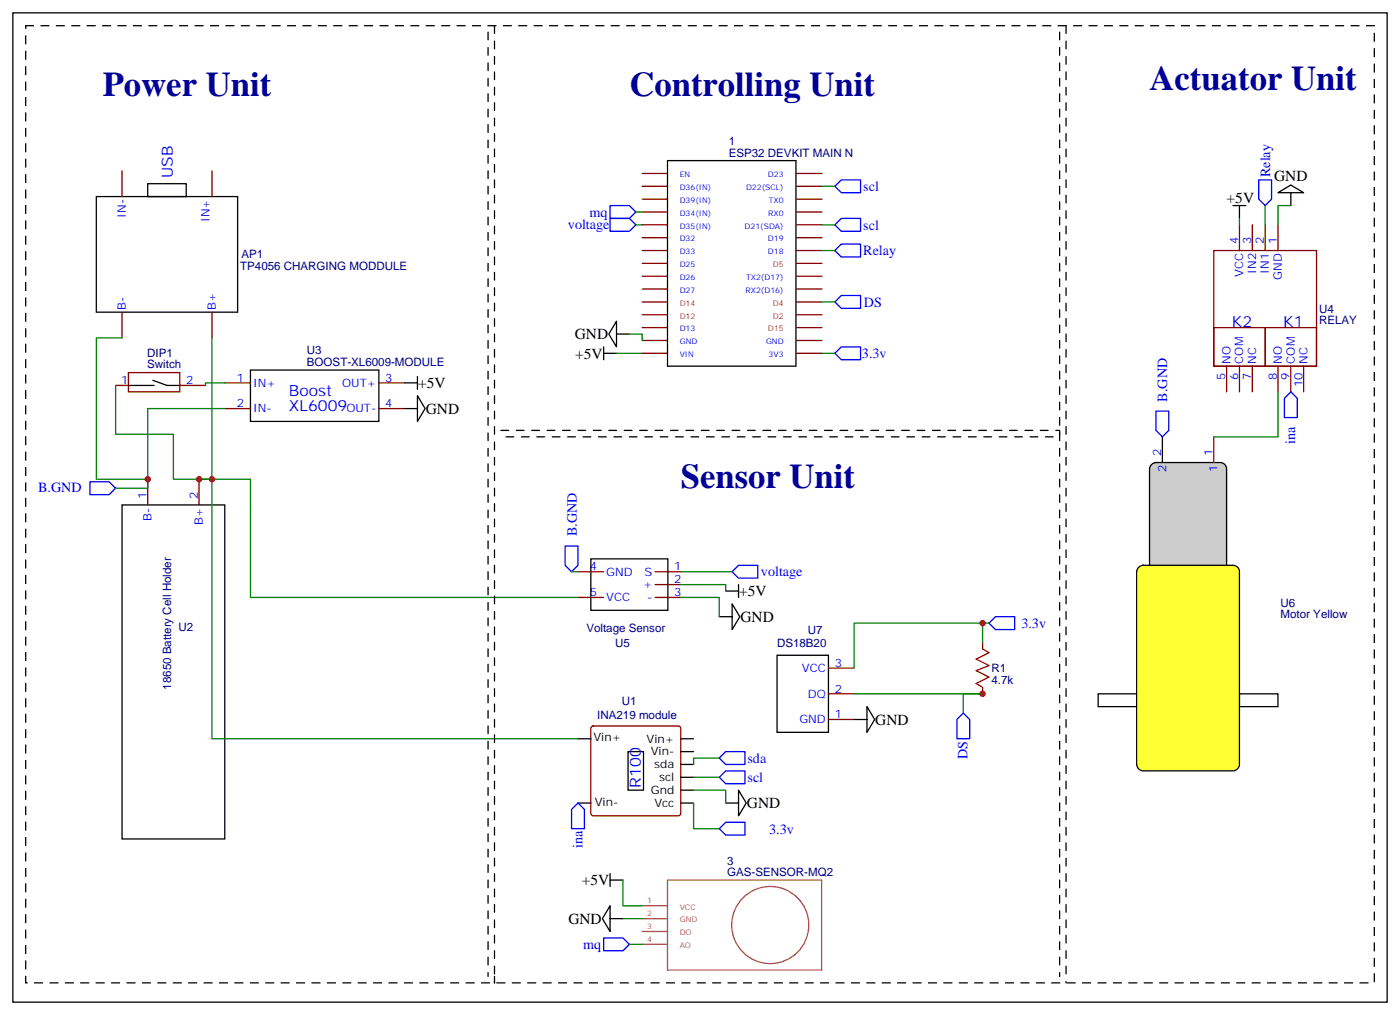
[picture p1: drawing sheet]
<svg xmlns="http://www.w3.org/2000/svg" width="385mm" height="279mm" viewBox="0 0 385 279" stroke-linecap="round" stroke-linejoin="round" font-family="sans-serif">
<g fill="none" stroke="#870000" stroke-width=".35">
<path d="M33.5 46.9v7.1M58.2 46.9v7.1M176.4 47.6h6.9M176.4 51.2h6.9M176.4 54.7h6.9M176.4 58.2h6.9M218.8 47.6h7M218.8 51.2h7M218.8 54.7h7M218.8 58.2h7M176.4 61.7h6.9M176.4 65.3h6.9"/>
<path d="M176.4 68.8h6.9M176.4 72.3h6.9M176.4 75.8h6.9M176.4 79.4h6.9M218.8 61.7h7M218.8 65.3h7M218.8 68.8h7M218.8 72.3h7M218.8 75.8h7M218.8 79.4h7M333.4 68.8h28.2v31.7h-28.2zM340.4 61.7v7.1"/>
<path d="M344 61.7v7.1M347.5 61.7v7.1M351 61.7v7.1M33.5 85.7v7.1M58.2 85.7v7.1M176.4 82.9h6.9M176.4 86.4h6.9M176.4 90h6.9M176.4 93.5h6.9M176.4 97h6.9M218.8 82.9h7M218.8 86.4h7"/>
<path d="M218.8 90h7M218.8 93.5h7M218.8 97h7M333.4 90h14.1v10.5h-14.1zM347.5 90h14.1v10.5h-14.1zM61.7 105.1h7.1M61.7 112.2h7.1M104.1 105.1h7M104.1 112.2h7M336.9 100.5v7.1M340.4 100.5v7.1M344 100.5v7.1"/>
<path d="M351 100.5v7.1M354.5 100.5v7.1M358.1 100.5v7.1M40.6 131.6v7M54.7 131.6v7M158.7 157h7.1M179.9 157h7.1M158.7 164h7.1M179.9 160.5h7.1M179.9 164h7.1M269.9 176.4v1.8M162.5 199.5l.5-.2h23.3a.71 .71 0 0 1 .7 .7v23.3l-.3 .5-.4 .2h-23.3l-.5-.2-.2-.5v-23.3z"/>
<path d="M269.9 188.7v1.8"/>
</g>
<g fill="none" stroke="#000" stroke-width=".35">
<path d="M26.5 54h38.8v31.7h-38.8zM40.6 50.4h10.6v3.6h-10.6zM183.3 44.1h35.3v56.4h-35.3zM338.7 56.4h3.5M340.4 56.4v3.6M351 52.9l3.5-2.1 3.6 2.1zM354.5 52.9v3.5M68.8 101.6h35.3v14.1h-35.3zM33.5 138.6h28.2v91.8h-28.2zM162.3 153.5h21.1v14.1h-21.1zM197.6 169.3h3.5M199.3 162.3h3.5"/>
<path d="M201.1 165.8l2.1 3.5-2.1 3.6zM202.8 160.5v3.5M158.7 202.8h3.6M172.5 206.4h4.2v10.6h-4.2zM187 217h3.5M187 213.4h3.5M187 209.9h3.5M187 206.4h3.5M187 202.8h3.5M202.8 217l2.2 3.5-2.2 3.5zM158.7 220.5h3.6M167.6 239.9v3.5"/>
<path d="M187 220.5h3.5M199.3 220.5h3.5M167.6 248.7v7.1l-2.1-3.6zM167.6 252.2h3.5M167.6 241.7h3.5"/>
</g>
<path d="M176.4 248.7h6.9M176.4 252.2h6.9M176.4 255.8h6.9M176.4 259.3h6.9M183.3 241.7h42.4v24.6h-42.4zM222.1 254a10.6 10.6 0 0 0-15.4-9.4 10.6 10.6 0 0 0-1.2 18 10.6 10.6 0 0 0 16.5-7.2l.1-1.3" fill="none" stroke="#a64a4a" stroke-width=".35"/>
<path d="M269.9 178.2l1.7 1-3.5 1.8 3.5 1.7-3.5 1.4 3.5 1.8-3.5 1.8 1.8 1" fill="none" stroke="#a10000" stroke-width=".35"/>
<path d="M340.4 60v1.7M354.5 56.4h-3.5v5.3M187 164h10.6v5.3M190.5 217h8.8v3.5M171.1 241.7v7h5.3M171.1 252.2h5.3" fill="none" stroke="#008700" stroke-width=".35"/>
<g fill="#fff" stroke="#000" stroke-width=".35">
<path d="M340.4 190.5h10.6v3.5h-10.6z"/>
<path d="M301.6 190.5h10.6v3.5h-10.6z"/>
</g>
<path d="M316.3 127.5l1.2-.5h17.6a1.76 1.76 0 0 1 1.8 1.8v28.2a1.89 1.89 0 0 1-1.8 1.7h-17.6a1.89 1.89 0 0 1-1.8-1.7v-28.2z" fill="#ccc" stroke="#000" stroke-width=".35"/>
<path d="M312.8 155.7l1.2-.5h24.7a1.76 1.76 0 0 1 1.7 1.8v52.9a1.89 1.89 0 0 1-1.7 1.8h-24.7a1.89 1.89 0 0 1-1.8-1.8v-52.9z" fill="#ff3" stroke="#000" stroke-width=".35"/>
<path d="M333.4 119.9v7.1" fill="none" stroke="#f00" stroke-width=".35"/>
<g fill="none" stroke="#000" stroke-width=".35">
<path d="M3.5 3.5h377.5v271.7h-377.5zM165.8 97h3.5M165.8 95.2v3.6M169.3 88.2v7l-2.1-3.5zM169.3 91.7h3.6M35.3 105.8h7M42 104.4l3.9 1.4h3.5M111.1 105.1h3.6M111.1 112.2h3.6M114.7 108.7l2.1 3.5-2.1 3.5zM114.7 103.4v3.5M319.3 119.9v7.1"/>
<path d="M213.4 179.9h14.1v21.2h-14.1zM234.6 197.6h3.5M238.1 194l2.1 3.6-2.1 3.5z"/>
</g>
<g fill="none" stroke="#00f" stroke-width=".35">
<path d="M167.6 56.4h5.3l1.7 1.8-1.7 1.8h-5.3zM167.6 60h5.3l1.7 1.7-1.7 1.8h-5.3zM229.3 51.2l1.8-1.8h5.3v3.5h-5.3zM345.7 49.4h3.5v5.3l-1.7 1.7-1.8-1.7zM229.3 61.7l1.8-1.7h5.3v3.5h-5.3zM229.3 68.8l1.8-1.8h5.3v3.6h-5.3zM229.3 82.9l1.8-1.8h5.3v3.6h-5.3zM229.3 97l1.8-1.8h5.3v3.6h-5.3zM317.5 112.9h3.5v5.3l-1.7 1.7-1.8-1.7zM354.5 107.6l1.8 1.8v5.3h-3.5v-5.3zM24.7 132.3h5.3l1.7 1.8-1.7 1.7h-5.3zM155.2 149.9h3.5v5.3l-1.7 1.8-1.8-1.8z"/>
<path d="M202.8 155.2h5.3v3.5h-5.3l-1.7-1.7zM271.6 171.1l1.8-1.8h5.3v3.6h-5.3zM262.8 197.6l1.8-1.8 1.7 1.8v5.2h-3.5zM197.6 213.4l1.7-1.7h5.3v3.5h-5.3zM199.3 206.4h5.3v3.5h-5.3l-1.7-1.8zM157 222.2l1.7-1.7 1.8 1.7v5.3h-3.5zM197.6 227.5l1.7-1.7h5.3v3.5h-5.3zM165.8 257.5h5.3l1.8 1.8-1.8 1.8h-5.3z"/>
</g>
<g fill="none" stroke="#008700" stroke-width=".35">
<path d="M174.6 58.2h1.8M225.8 51.2h3.5M347.5 56.4v5.3M174.6 61.7h1.8M225.8 61.7h3.5M225.8 68.8h3.5M33.5 92.8h-7v38.8h14.1v-19.4h21.1M58.2 92.8v38.8h-10.6v-12.4h-15.9v-13.4M169.3 97h7.1M172.9 91.7h3.5v1.8M225.8 82.9h3.5M225.8 97h3.5"/>
<path d="M61.7 105.1h-5.3v.7M351 107.6v12.3h-17.6M40.6 131.6v2.5h-8.9M54.7 131.6h3.5v71.2h100.5M58.2 131.6h10.6v32.4h89.9M157 157h1.7M187 157h14.1M187 160.5h12.3v1.8M269.9 171.1v5.3M271.6 171.1h-37v12.3M234.6 190.5h35.3h-5.3v5.3M190.5 213.4h7.1"/>
<path d="M197.6 208.1h-7.1v1.8M190.5 220.5v7h7.1M172.9 259.3h3.5"/>
</g>
<path d="M31.7 105.8h3.6M35.3 102.3h14.1v5.3h-14.1zM49.4 105.8h7M227.5 197.6h7.1M227.5 190.5h7.1M227.5 183.4h7.1" fill="none" stroke="#870000" stroke-width=".35"/>
<path d="M7.1 7.1h370.4v262.8h-370.4zM134.1 8.8v259.3M135.8 7.1v262.8v-1.8M291 8.8v259.3M292.8 7.1v262.8M137.6 118.2h153.4v1.7M289.3 119.9h-151.7" fill="none" stroke="#000" stroke-width=".35" stroke-dasharray="2.1 2.1"/>
<g fill="#c00">
<circle cx="269.9" cy="190.5" r=".88"/>
<circle cx="269.9" cy="171.1" r=".88"/>
<circle cx="58.2" cy="131.6" r=".88"/>
<circle cx="54.7" cy="131.6" r=".88"/>
<circle cx="40.6" cy="131.6" r=".88"/>
</g>
<g font-size="9.5" fill="#009">
<text x="28.2" y="26.5">Power Unit</text>
<text x="172.9" y="26.5">Controlling Unit</text>
<text x="315.7" y="24.7">Actuator Unit</text>
<text x="187" y="134.1">Sensor Unit</text>
</g>
<g font-size="4.2" fill="#00f">
<text x="47.5" y="48.8" transform="rotate(-90 47.5 48.8)">USB</text>
<text x="338.3" y="89.8">K2</text>
<text x="352.4" y="89.8">K1</text>
<text x="79.4" y="108.7">Boost</text>
<text x="79.4" y="112.9">XL6009</text>
<text x="176" y="216.3" transform="rotate(-90 176 216.3)">R100</text>
</g>
<g font-size="4.2">
<text x="350" y="49.7">GND</text>
<text x="336.9" y="55.7">+5V</text>
<text x="157.9" y="93.2">GND</text>
<text x="157.9" y="98.4">+5V</text>
<text x="114.8" y="106.6">+5V</text>
<text x="116.9" y="113.6">GND</text>
<text x="203" y="163.7">+5V</text>
<text x="203.4" y="170.7">GND</text>
<text x="240.4" y="199">GND</text>
<text x="205.1" y="221.9">GND</text>
<text x="159.8" y="243.1">+5V</text>
<text x="156.1" y="253.6">GND</text>
</g>
<g font-size="3.9" fill="#00f">
<text x="237.1" y="52.5">scl</text>
<text x="348.8" y="48.6" transform="rotate(-90 348.8 48.6)">Relay</text>
<text x="161.9" y="59.5">mq</text>
<text x="156" y="63">voltage</text>
<text x="237.1" y="63.1">scl</text>
<text x="237.1" y="70.1">Relay</text>
<text x="237.3" y="84.3">DS</text>
<text x="236.8" y="98.2">3.3v</text>
<text x="320.6" y="110.3" transform="rotate(-90 320.6 110.3)">B.GND</text>
<text x="355.8" y="122" transform="rotate(-90 355.8 122)">ina</text>
<text x="10.5" y="135.2">B.GND</text>
<text x="158.4" y="147.2" transform="rotate(-90 158.4 147.2)">B.GND</text>
<text x="209" y="158.2">voltage</text>
<text x="280.5" y="172.4">3.3v</text>
<text x="205.3" y="209.4">sda</text>
<text x="265.7" y="208.4" transform="rotate(-90 265.7 208.4)">DS</text>
<text x="205.3" y="214.7">scl</text>
<text x="160" y="232.8" transform="rotate(-90 160 232.8)">ina</text>
<text x="211.3" y="229">3.3v</text>
<text x="160.1" y="260.6">mq</text>
</g>
<g font-size="3.2" fill="#000080">
<text x="200.1" y="39.8">1</text>
<text x="200.1" y="43">ESP32 DEVKIT MAIN N</text>
<text x="66.3" y="71">AP1</text>
<text x="66" y="74.2">TP4056 CHARGING MODDULE</text>
<text x="362.3" y="89">RELAY</text>
<text x="362.3" y="85.8">U4</text>
<text x="40.4" y="101.1">Switch</text>
<text x="40.4" y="98">DIP1</text>
<text x="84.3" y="100.4">BOOST-XL6009-MODULE</text>
<text x="84.3" y="97.1">U3</text>
<text x="351.7" y="166.7">U6</text>
<text x="49" y="173.3">U2</text>
<text x="161" y="173.4">Voltage Sensor</text>
<text x="351.7" y="169.8">Motor Yellow</text>
<text x="169" y="177.6">U5</text>
<text x="213.4" y="177.6">DS18B20</text>
<text x="221.9" y="174.1">U7</text>
<text x="272.3" y="184.6">R1</text>
<text x="47" y="189.4" transform="rotate(-90 47 189.4)">18650 Battery Cell Holder</text>
<text x="272.3" y="187.8">4.7k</text>
<text x="164" y="197.6">INA219 module</text>
<text x="170.8" y="193.5">U1</text>
<text x="199.7" y="237.4">3</text>
<text x="199.7" y="240.6">GAS-SENSOR-MQ2</text>
</g>
<g font-size="3.2" fill="#00f">
<text x="34.6" y="59.8" transform="rotate(-90 34.6 59.8)">IN-</text>
<text x="57.5" y="61" transform="rotate(-90 57.5 61)">IN+</text>
<text x="340.1" y="67" transform="rotate(-90 340.1 67)">4</text>
<text x="343.6" y="67" transform="rotate(-90 343.6 67)">3</text>
<text x="347.1" y="67" transform="rotate(-90 347.1 67)">2</text>
<text x="350.7" y="67" transform="rotate(-90 350.7 67)">1</text>
<text x="341.5" y="76.1" transform="rotate(-90 341.5 76.1)">VCC</text>
<text x="345" y="75.2" transform="rotate(-90 345 75.2)">IN2</text>
<text x="348.5" y="75.2" transform="rotate(-90 348.5 75.2)">IN1</text>
<text x="352.1" y="76.8" transform="rotate(-90 352.1 76.8)">GND</text>
<text x="34.6" y="85" transform="rotate(-90 34.6 85)">B-</text>
<text x="59.3" y="85" transform="rotate(-90 59.3 85)">B+</text>
<text x="338" y="99.8" transform="rotate(-90 338 99.8)">NO</text>
<text x="341.5" y="99.8" transform="rotate(-90 341.5 99.8)">COM</text>
<text x="345" y="99.8" transform="rotate(-90 345 99.8)">NC</text>
<text x="352.1" y="99.8" transform="rotate(-90 352.1 99.8)">NO</text>
<text x="355.6" y="99.8" transform="rotate(-90 355.6 99.8)">COM</text>
<text x="359.1" y="99.8" transform="rotate(-90 359.1 99.8)">NC</text>
<text x="33.3" y="105.5">1</text>
<text x="51.2" y="105.5">2</text>
<text x="65" y="104.8">1</text>
<text x="69.5" y="106.2">IN+</text>
<text x="94" y="106.2">OUT+</text>
<text x="105.8" y="104.8">3</text>
<text x="336.5" y="104.3" transform="rotate(-90 336.5 104.3)">5</text>
<text x="340.1" y="104.3" transform="rotate(-90 340.1 104.3)">6</text>
<text x="343.6" y="104.3" transform="rotate(-90 343.6 104.3)">7</text>
<text x="350.7" y="104.3" transform="rotate(-90 350.7 104.3)">8</text>
<text x="354.2" y="104.3" transform="rotate(-90 354.2 104.3)">9</text>
<text x="357.7" y="106.3" transform="rotate(-90 357.7 106.3)">10</text>
<text x="65" y="111.8">2</text>
<text x="69.5" y="113.2">IN-</text>
<text x="95.1" y="113.2">OUT-</text>
<text x="105.8" y="111.8">4</text>
<text x="318.9" y="125.2" transform="rotate(-90 318.9 125.2)">2</text>
<text x="333" y="125.2" transform="rotate(-90 333 125.2)">1</text>
<text x="320.3" y="129.7" transform="rotate(-90 320.3 129.7)">2</text>
<text x="334.4" y="129.7" transform="rotate(-90 334.4 129.7)">1</text>
<text x="40.2" y="136.9" transform="rotate(-90 40.2 136.9)">1</text>
<text x="54.3" y="136.9" transform="rotate(-90 54.3 136.9)">2</text>
<text x="41.6" y="143" transform="rotate(-90 41.6 143)">B-</text>
<text x="55.7" y="144.1" transform="rotate(-90 55.7 144.1)">B+</text>
<text x="162" y="156.6">4</text>
<text x="166.5" y="158">GND</text>
<text x="176.6" y="161.6">+</text>
<text x="177" y="158">S</text>
<text x="185.2" y="156.6">1</text>
<text x="185.2" y="160.2">2</text>
<text x="162" y="163.7">5</text>
<text x="166.5" y="165.1">VCC</text>
<text x="177.8" y="165.1">-</text>
<text x="185.2" y="163.7">3</text>
<text x="220.2" y="184.5">VCC</text>
<text x="229.3" y="183.1">3</text>
<text x="221.9" y="191.6">DQ</text>
<text x="229.3" y="190.1">2</text>
<text x="229.3" y="197.2">1</text>
<text x="219.6" y="198.6">GND</text>
</g>
<g font-size="3.2">
<text x="163" y="203.6">Vin+</text>
<text x="177.6" y="203.9">Vin+</text>
<text x="178.7" y="207.4">Vin-</text>
<text x="179.7" y="211">sda</text>
<text x="181" y="214.5">scl</text>
<text x="163.3" y="221.2">Vin-</text>
<text x="178.8" y="218">Gnd</text>
<text x="179.7" y="221.5">Vcc</text>
</g>
<g font-size="2.1" fill="#00f">
<text x="186.7" y="48.7">EN</text>
<text x="186.7" y="52.2">D36(IN)</text>
<text x="204.9" y="52.2">D22(SCL)</text>
<text x="210.9" y="48.7">D23</text>
<text x="186.7" y="55.7">D39(IN)</text>
<text x="186.7" y="59.2">D34(IN)</text>
<text x="211" y="59.2">RX0</text>
<text x="211.2" y="55.7">TX0</text>
<text x="186.7" y="62.8">D35(IN)</text>
<text x="204.5" y="62.8">D21(SDA)</text>
<text x="186.7" y="66.3">D32</text>
<text x="186.7" y="69.8">D33</text>
<text x="210.9" y="66.3">D19</text>
<text x="210.9" y="69.8">D18</text>
<text x="186.7" y="73.4">D25</text>
<text x="186.7" y="76.9">D26</text>
<text x="204.9" y="76.9">TX2(D17)</text>
<text x="186.7" y="80.4">D27</text>
<text x="204.7" y="80.4">RX2(D16)</text>
<text x="186.7" y="91">D13</text>
<text x="186.7" y="94.5">GND</text>
<text x="210.4" y="94.5">GND</text>
<text x="186.7" y="98.1">VIN</text>
<text x="211.1" y="98.1">3V3</text>
</g>
<g font-size="2.1" fill="#f00">
<text x="212.3" y="73.4">D5</text>
<text x="186.7" y="83.9">D14</text>
<text x="212.3" y="83.9">D4</text>
<text x="186.7" y="87.5">D12</text>
<text x="212.3" y="87.5">D2</text>
<text x="210.9" y="91">D15</text>
</g>
<g font-size="2.1" fill="#a54b4b">
<text x="177.7" y="248">1</text>
<text x="177.7" y="251.5">2</text>
<text x="186.7" y="249.7">VCC</text>
<text x="177.7" y="255.1">3</text>
<text x="186.7" y="253.3">GND</text>
<text x="186.7" y="256.8">DO</text>
<text x="177.7" y="258.6">4</text>
<text x="186.7" y="260.3">AO</text>
</g>
</svg>
